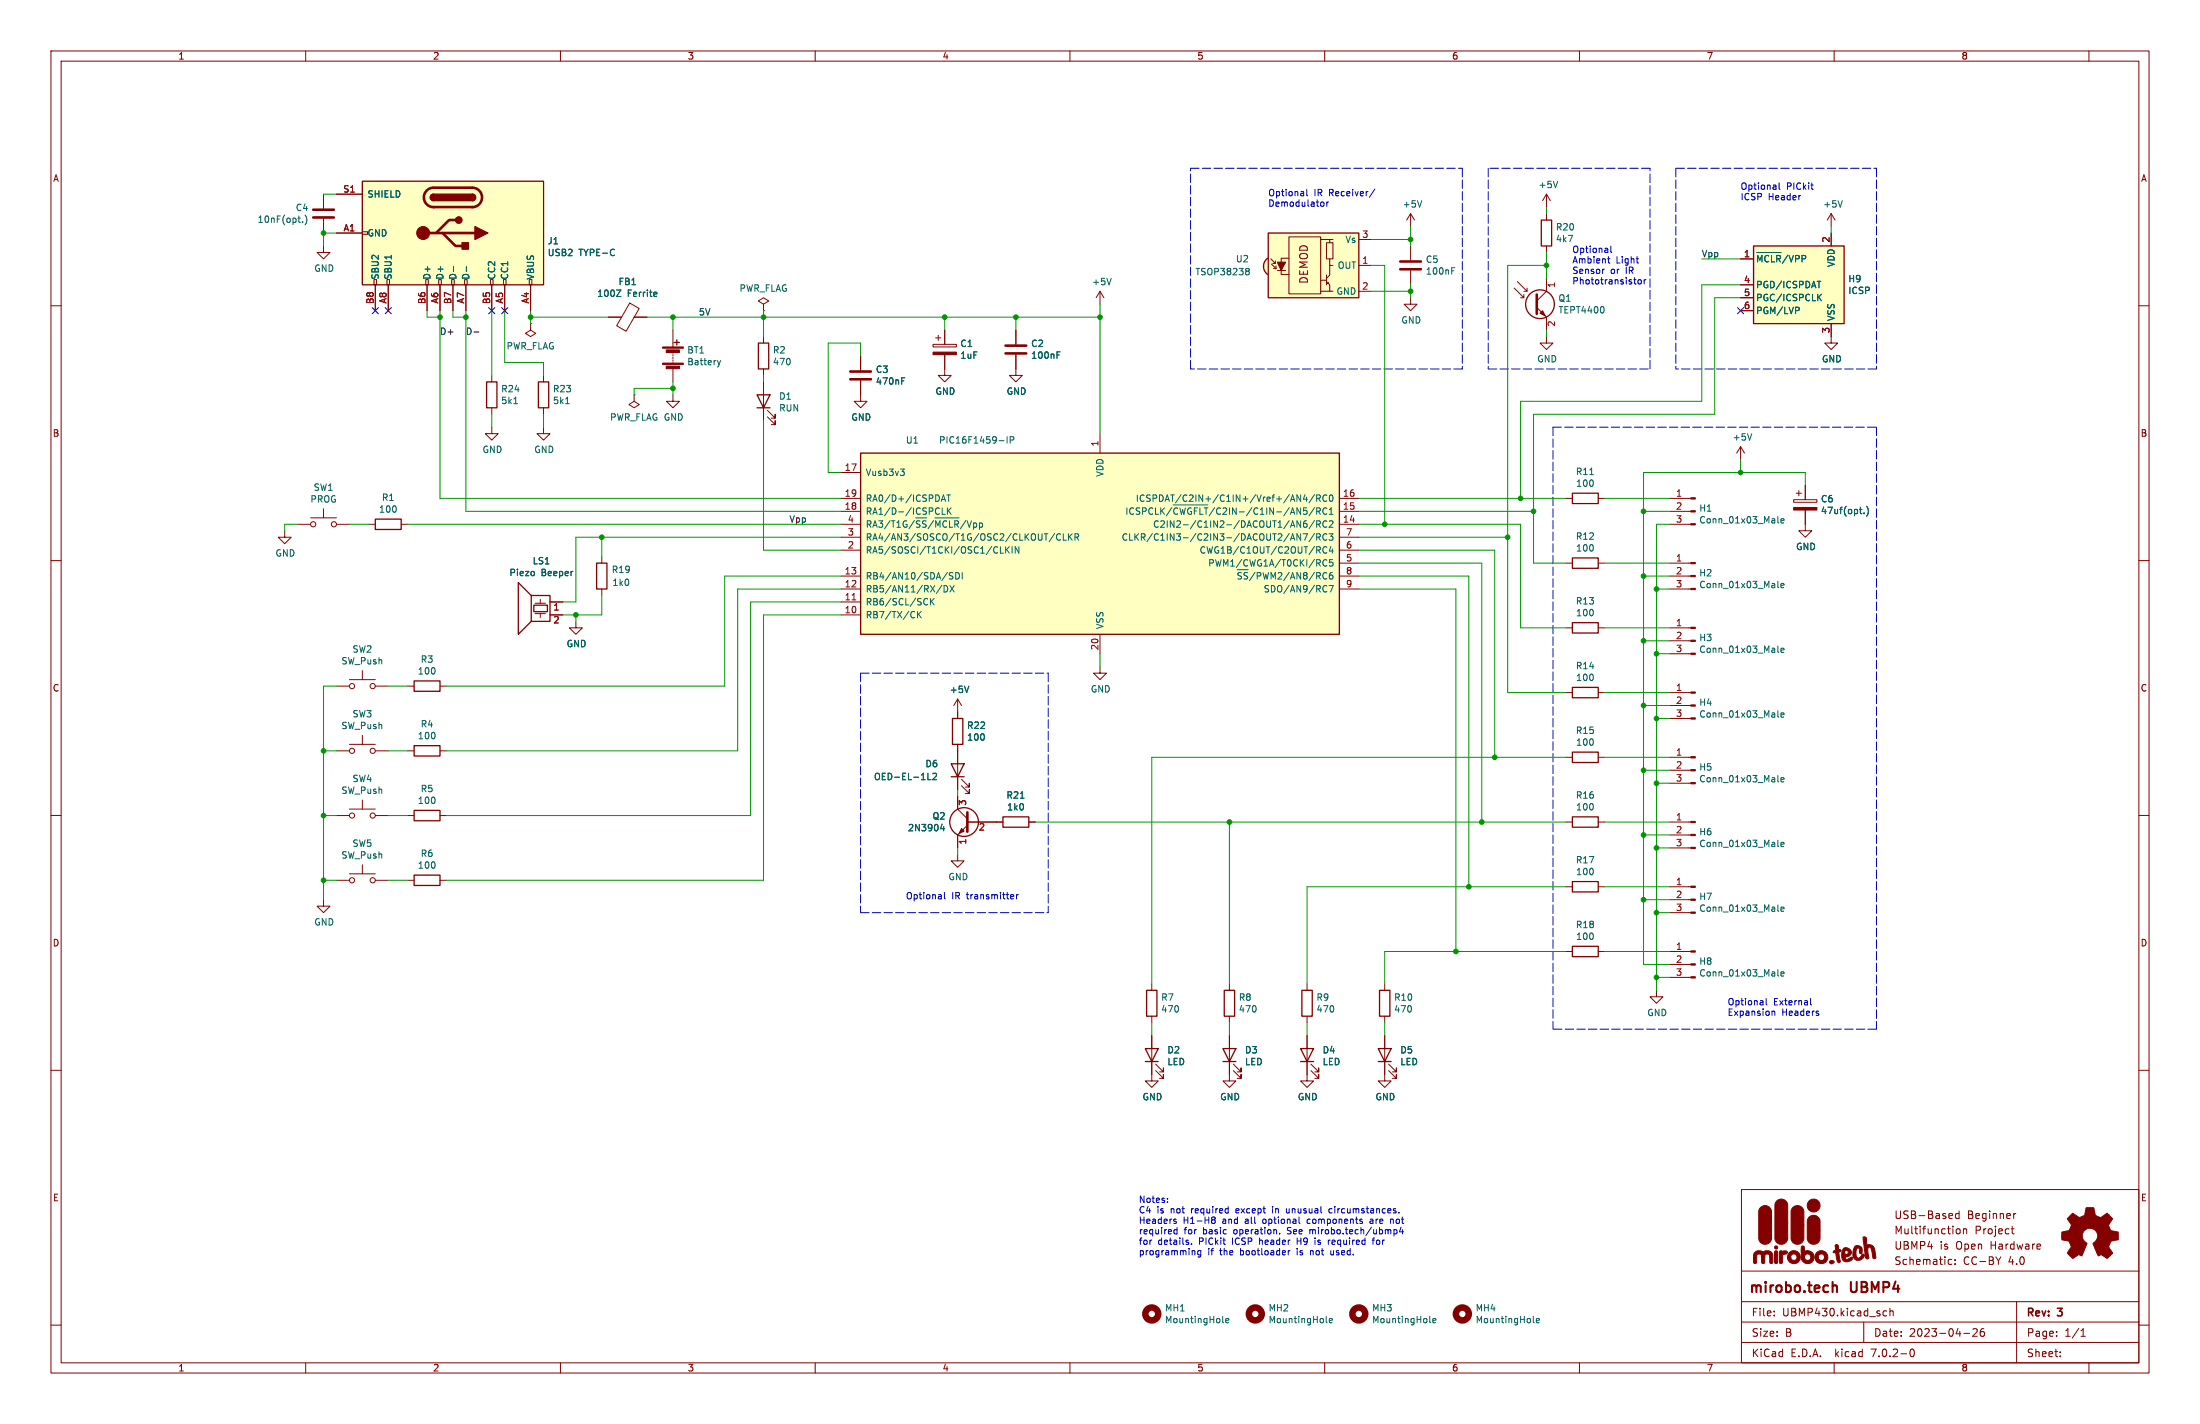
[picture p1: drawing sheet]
<svg xmlns="http://www.w3.org/2000/svg" width="432mm" height="279mm" viewBox="0 0 432 279" stroke-linecap="round" stroke-linejoin="round" font-family="sans-serif">
<g fill="none" stroke="#840000" stroke-width=".2">
<path d="M10 10h411.8v259.4h-411.8zM12 12h407.8v255.4h-407.8zM60 10v2M110 10v2M160 10v2M210 10v2M260 10v2M310 10v2M360 10v2M410 10v2M63.5 38.1v2.8M66 38.1h5.1"/>
<path d="M303.5 38.1l-.7 1.3M303.5 38.1v2.5M303.5 38.1l.8 1.3M10 60h2M63.5 48.3v1.2h1.3l-1.3 1.3-1.3-1.3h1.3M63.5 42.9v2.8M66 45.7h5.1M71.1 45.5h1v.5h-1zM73.4 54.9h.5v1h-.5zM73.7 55.9v5.1M75.9 54.9h.6v1h-.6zM76.2 55.9v5.1"/>
<path d="M83.6 54.9h.5v1h-.5zM83.8 55.9v5.1M86.1 54.9h.5v1h-.5zM86.4 55.9v5.1M88.6 54.9h.6v1h-.6zM88.9 55.9v5.1M91.2 54.9h.5v1h-.5zM91.4 55.9v5.1M96.3 54.9h.5v1h-.5zM96.5 55.9v5.1M98.8 54.9h.5v1h-.5zM99.1 55.9v5.1"/>
<path d="M103.9 54.9h.5v1h-.5zM104.1 55.9v5.1M123.6 59.5l1.9 1-2.6 4.5-1.9-1.1zM149.9 59.7l1-.6-1-.7-1.1 .7 1.1 .6v1.3M215.9 57.2l-.8 1.2M215.9 57.2v2.5M215.9 57.2l.8 1.2M249.4 50.8l.9 .9M249.6 51.8l.8 .9M249.8 51.7h.5M249.9 52.7h.5M250.3 51.2v.5"/>
<path d="M250.4 52.2v.5M250.7 53.1h1.6M253 46.5h6.2v11.2h-6.2zM253 50.7h-1.5v3.1h1.5M259.2 57.2h1.8M259.2 47h1.8M259.2 55h1.1M260.3 47.6h1.3v3.2h-1.3zM260.3 55.2l.7 .7v1.3h.6M260.3 54v1.9M260.7 55.4v.2h-.2M261 50.8v1.3"/>
<path d="M261.6 47h-.6v.6M261.6 52.1h-.6v1.9l-.7 .6M266.7 57.2h2.5M266.7 47h2.5M266.7 52.1h2.5M276.9 58.4v1.3h1.2l-1.2 1.3-1.3-1.3h1.3M276.9 41.9v2.6M276.9 48.3v2.8M276.9 53.1v2.8M276.9 41.9l-.8 1.3M276.9 41.9l.7 1.3M297.2 56.5l1.9 1.9v-.6"/>
<path d="M297.8 55.2l1.9 2v-.7M298.4 58.4h.7M299.1 57.2h.6M303.5 41.9v1.3M303.5 48.3v1.2M303.5 54.6v2.6l-1.9 1.9M341.6 58.4h2.6M341.6 50.8h2.6M341.6 55.9h2.6M359.4 41.9l-.8 1.3M359.4 41.9v2.6M359.4 45.7v2.6"/>
<path d="M359.4 41.9l.8 1.3M419.8 60h2M96.5 73.7v1.2M104.1 63.5v1.3l-1 .6 1 .6 1.1-.6-1.1-.6M104.1 63.5h.1M106.7 73.7v1.2M119.4 62.2h2.6M124.5 77.5v1.2l-1.1 .7 1.1 .6 1-.6-1-.7M124.5 77.5h.1M124.5 62.2h2.5M132.1 77.5v1.2h1.2l-1.2 1.3-1.3-1.3h1.3M132.1 64.8v3.3"/>
<path d="M132.1 69.1v.2M132.1 69.6v.3M132.1 70.1v.3M132.1 70.6v.3M132.1 71.1v.3M132.1 72.4v2.5M149.9 61h.1M149.9 66v1.3M149.9 72.4v1.3M149.9 74.9v7.7M168.9 74.7v4h1.3l-1.3 1.3-1.3-1.3h1.3M168.9 69.9v2.7"/>
<path d="M183.1 67.6h4.6v.5h-4.6zM183.6 66.3h1.1M184.1 65.8v1M185.4 69.6v4.1h1.3l-1.3 1.2-1.3-1.2h1.3M185.4 64.8v2.8M199.4 69.6v4.1h1.3l-1.3 1.2-1.3-1.2h1.3M199.4 64.8v2.8M301.6 60.3l1.9 1.9v2.6M303.5 66v1.3h1.3l-1.3 1.3-1.2-1.3h1.2M341.6 61h2.6M359.4 63.5v3.8h1.3l-1.3 1.3-1.3-1.3h1.3M63.5 99.8v1.8"/>
<path d="M96.5 83.8v1.3h1.3l-1.3 1.3-1.3-1.3h1.3M96.5 80v1.3M106.7 83.8v1.3h1.2l-1.2 1.3-1.3-1.3h1.3M106.7 80v1.3M150.6 81.8l1.5 1.5v-.7v.7h-.7M150.6 80.5l1.5 1.5v-.7v.7h-.7M165.1 97.8h3.8M165.1 92.7h3.8M215.9 85.1v3.8M262.9 97.8h3.8M307.3 97.8h1.3M313.7 97.8h1.3"/>
<path d="M327.7 97.8h4.2M341.6 87.6l-.7 1.3M341.6 87.6v2.6M341.6 87.6l.8 1.3M352 98h4.6v.6h-4.6zM352.6 96.8h1M353.1 96.3v1M354.3 95.3v2.7M10 110h2M55.9 104.1v1.3h1.2l-1.2 1.3-1.3-1.3h1.3M58.4 102.9h2.6M61 101.6h5"/>
<path d="M66 102.9h2.6M72.4 102.9h1.3M78.7 102.9h1.3M105 118.4h2.1M106 117.6v.8M107.9 118.1h2.6M118.1 109.2v1.3M118.1 115.6v1.2M165.1 115.6h3.8M165.1 113h3.8M165.1 102.9h3.8M165.1 100.3h3.8"/>
<path d="M165.1 118.1h3.8M165.1 108h3.8M165.1 105.4h3.8M262.9 110.5h3.8M262.9 115.6h3.8M262.9 113h3.8M262.9 102.9h3.8M262.9 100.3h3.8M262.9 108h3.8M262.9 105.4h3.8M307.3 110.5h1.3M313.7 110.5h1.3"/>
<path d="M327.7 110.5h4.2M327.7 115.6h4.2M327.7 113h4.2M327.7 102.9h4.2M327.7 100.3h4.2M354.3 100.1v4h1.3l-1.3 1.3-1.2-1.3h1.2M419.8 110h2M66 134.6h2.6M68.6 133.4h5.1M71.1 131.6v1.8M73.7 134.6h2.5M80 134.6h1.3"/>
<path d="M86.4 134.6h1.2M105 120.4h2.1M106 120.4v.8M107.9 120.7h2.6M113 121.9v1.3h1.3l-1.3 1.3-1.2-1.3h1.2M165.1 120.7h3.8M188 137.2v3.8M188 137.2l-.8 1.2M188 137.2l.7 1.2M215.9 130.8v1.3h1.3l-1.3 1.3-1.3-1.3h1.3M215.9 124.5v3.8M307.3 123.2h1.3"/>
<path d="M307.3 135.9h1.3M313.7 123.2h1.3M313.7 135.9h1.3M327.7 128.3h4.2M327.7 125.7h4.2M327.7 123.2h4.2M327.7 138.4h4.2M327.7 135.9h4.2M10 160h2M66 147.3h2.6M68.6 158.8h5.1M68.6 146.1h5.1"/>
<path d="M71.1 144.3v1.8M71.1 157v1.8M73.7 147.3h2.5M80 147.3h1.3M86.4 147.3h1.2M188 156.2v2.6l1.9 1.9M188 146.1v8.8M188.7 154.2l1.5 1.5v-.8v.8h-.7M188.7 152.9l1.5 1.5v-.7v.7h-.7M307.3 148.6h1.3M313.7 148.6h1.3M327.7 153.7h4.2"/>
<path d="M327.7 151.1h4.2M327.7 148.6h4.2M327.7 141h4.2M419.8 160h2M63.5 176.5v1.3h1.3l-1.3 1.3-1.3-1.3h1.3M66 160h2.6M66 172.7h2.6M68.6 171.5h5.1M71.1 169.7v1.8M73.7 160h2.5M73.7 172.7h2.5M80 160h1.3"/>
<path d="M80 172.7h1.3M86.4 160h1.2M86.4 172.7h1.2M188 167.6v1.3h1.2l-1.2 1.3-1.3-1.3h1.3M189.9 161.9l-1.9 1.9v2.6M189.9 161.3h6.9M201.9 161.3h1.3M307.3 161.3h1.3M307.3 174h1.3M313.7 161.3h1.3M313.7 174h1.3M327.7 161.3h4.2"/>
<path d="M327.7 179.1h4.2M327.7 176.5h4.2M327.7 174h4.2M327.7 166.4h4.2M327.7 163.8h4.2M226.1 193v1.3M226.1 199.4v1.3M241.3 193v1.3M241.3 199.4v1.3M256.5 193v1.3M256.5 199.4v1.3M271.8 193v1.3"/>
<path d="M271.8 199.4v1.3M307.3 186.7h1.3M313.7 186.7h1.3M325.1 194.3v1.3h1.3l-1.3 1.3-1.3-1.3h1.3M327.7 191.8h4.2M327.7 189.2h4.2M327.7 186.7h4.2M10 210h2M226.1 203.2v8.9h1.2l-1.2 1.3-1.3-1.3h1.3M226.8 210.1l1.5 1.5v-.8v.8h-.7M226.8 208.8l1.5 1.5v-.7v.7h-.7M241.3 203.2v8.9h1.3l-1.3 1.3-1.3-1.3h1.3"/>
<path d="M242.1 210.1l1.5 1.5v-.8v.8h-.8M242.1 208.8l1.5 1.5v-.7v.7h-.8M256.5 203.2v8.9h1.3l-1.3 1.3-1.2-1.3h1.2M257.3 210.1l1.5 1.5v-.8v.8h-.7M257.3 208.8l1.5 1.5v-.7v.7h-.7M271.8 203.2v8.9h1.2l-1.2 1.3-1.3-1.3h1.3M272.5 210.1l1.6 1.5v-.8v.8h-.8M272.5 208.8l1.6 1.5v-.7v.7h-.8M419.8 210h2M341.8 233.4h78v34h-78zM384.5 237.6v1.5M384.5 238.2l-.4-.1-.3 .3 .1 .6h.6"/>
<path d="M395.2 238.1v1M395.7 238.1l-.3 .1-.2 .2M10 260h2M341.8 259.4h78M341.8 255.4h78M341.8 249.4h78M348.2 258.1v.1M348.2 257.3v.1M365.8 259.4v4M369.7 258.1h.6M369.7 257.3h.6M370.9 257.3l.3-.1 .3 .1 .1 .9"/>
<path d="M370.9 256.7v1.5M382.7 247.1l.4 .1M383.1 248l-.4 .1M383.7 248v.1M383.7 247.2v.1M384.1 241.2l.3-.1 .3 .3-.1 .6h-.5M385.4 241.2l.2-.1 .3 .1 .1 .9M385.4 241.1v1M392.7 246.6l-.5 .8M394.7 241.1h.6M394.9 240.6v1.3l.4 .2M395.8 255.4v12"/>
<path d="M400.3 244.1l.2 .4-.7 .1M400.4 245l-.1 .1M419.8 260h2M60 267.4v2M110 267.4v2M160 267.4v2M210 267.4v2M260 267.4v2M310 267.4v2M341.8 263.4h78M360 267.4v2M375 264.8l.2-.1a.8 .8 0 0 1 .5 .7 .8 .8 0 0 1-.5 .8l-.2-.1-.1-.5z"/>
<path d="M385.4 261.6h1.2M387.2 260.8l.6-.1 .2 .1 .1 .3-.9 1.1h.9M389.4 260.7a.59 .59 0 0 0-.7 .6v.6l.1 .2 .4 .1 .2-.1 .1-.5-.1-.3h-.5l-.2 .3M404.4 266.1v.1M404.4 265.3v.1M408.4 262.2h.9M408.4 261.1l.5-.4v1.5M410 267.4v2"/>
<circle cx="61.5" cy="102.9" r=".51"/>
<circle cx="65.5" cy="102.9" r=".51"/>
<circle cx="69.1" cy="134.6" r=".51"/>
<circle cx="73.2" cy="134.6" r=".51"/>
<circle cx="69.1" cy="147.3" r=".51"/>
<circle cx="73.2" cy="147.3" r=".51"/>
<circle cx="69.1" cy="172.7" r=".51"/>
<circle cx="69.1" cy="160" r=".51"/>
<circle cx="73.2" cy="172.7" r=".51"/>
<circle cx="73.2" cy="160" r=".51"/>
</g>
<path d="M360 252.2h.3l.2 .3v1" fill="none" stroke="#840000" stroke-width=".4"/>
<g fill="#ffffc2" stroke="#ffffc2" stroke-width=".2">
<path d="M71.1 35.6h35.6v20.3h-35.6z"/>
<path d="M344.2 48.3h17.7v15.2h-17.7z"/>
<path d="M248.6 50.8l.2-.1 1.2 1.6-1.2 1.5a1.97 1.97 0 0 1-.2-3z"/>
<path d="M248.9 45.7h17.8v12.7h-17.8z"/>
<path d="M168.9 88.9h94v35.6h-94z"/>
</g>
<g fill="none" stroke="#840000" stroke-width=".25">
<path d="M71.1 35.6h35.6v20.3h-35.6zM85.1 38.1h-.1a.63 .63 0 0 0-.5 .7 .63 .63 0 0 0 .6 .6M92.7 38.1a.64 .64 0 0 1 .6 .6 .64 .64 0 0 1-.6 .7M248.8 50.7a1.97 1.97 0 0 0 0 3.1M248.9 45.7h17.8v12.7h-17.8zM302.5 43.2h2v5.1h-2zM344.2 48.3h17.7v15.2h-17.7zM95.5 74.9h2v5.1h-2zM105.7 74.9h2v5.1h-2zM132.3 67.2h1M132.8 66.7v1M148.6 77.5h2.5l-1.2 2.5z"/>
<path d="M148.8 67.3h2.1v5.1h-2.1zM148.6 80h2.5M168.9 88.9h94v35.6h-94zM308.6 96.8h5.1v2h-5.1zM73.7 101.9h5v2h-5zM104.3 116.8h3.6v5.1h-3.6zM104.3 116.8l-2.6-2.5v10.2l2.6-2.6M104.8 118.7h2.6v1.3h-2.6zM117.1 110.5h2v5.1h-2zM308.6 109.5h5.1v2h-5.1zM81.3 133.6h5.1v2h-5.1zM308.6 122.2h5.1v2h-5.1z"/>
<path d="M308.6 134.9h5.1v2h-5.1zM81.3 146.3h5.1v2h-5.1zM81.3 159h5.1v2h-5.1zM186.7 149.9h2.5l-1.2 2.5zM186.7 152.4h2.5M186.9 141h2.1v5.1h-2.1zM308.6 147.6h5.1v2h-5.1zM81.3 171.7h5.1v2h-5.1zM196.8 160.3h5.1v2h-5.1zM308.6 160.3h5.1v2h-5.1zM308.6 173h5.1v2h-5.1zM225 194.3h2.1v5.1h-2.1z"/>
<path d="M240.3 194.3h2v5.1h-2zM255.5 194.3h2.1v5.1h-2.1zM270.8 194.3h2v5.1h-2zM308.6 185.7h5.1v2h-5.1zM224.8 205.7h2.5l-1.2 2.6zM224.8 208.3h2.5M240 205.7h2.6l-1.3 2.6zM240 208.3h2.6M255.3 205.7h2.5l-1.3 2.6zM255.3 208.3h2.5M270.5 205.7h2.5l-1.2 2.6zM270.5 208.3h2.5"/>
<circle cx="302.3" cy="59.7" r="2.82"/>
<circle cx="189.2" cy="161.3" r="2.82"/>
</g>
<g fill="none" stroke="#840000" stroke-width=".51">
<path d="M83.8 37.4l.5-.4 .6-.2h7.8a1.91 1.91 0 0 1 1.9 1.9 1.91 1.91 0 0 1-1.9 1.9h-7.6a1.91 1.91 0 0 1-1.8-1.1 1.91 1.91 0 0 1 .5-2.1zM61.5 41.1h4M61.5 42.7h4M83.1 45.7h10.1M86.9 45.7l2.5 2.6h1.3M89.4 43.2h-1.3l-2.5 2.5M274.8 52.8h4.1M274.8 51.3h4.1M301.6 57.8v3.8M166.9 74.4h4M166.9 72.9h4M197.4 69.3h4"/>
<path d="M197.4 67.8h4M189.9 159.4v3.8"/>
</g>
<g fill="#840000" stroke="#840000" stroke-width=".25">
<path d="M84.6 38.3l.5-.2v1.3a.64 .64 0 0 1-.6-.4 .64 .64 0 0 1 .1-.7z"/>
<path d="M85.1 38.1h7.6v1.3h-7.6z"/>
<path d="M92.7 38.1a.64 .64 0 0 1 .6 .6 .64 .64 0 0 1-.6 .7z"/>
<path d="M93.2 44.5l2.6 1.2-2.6 1.3z"/>
<path d="M90.7 47.6h1.2v1.3h-1.2z"/>
<circle cx="90" cy="43.2" r=".63"/>
</g>
<g fill="#840000" stroke="#840000" stroke-width=".2">
<path d="M331.9 128.1h.8v.3h-.8z"/>
<path d="M331.9 125.6h.8v.3h-.8z"/>
<path d="M331.9 123.1h.8v.2h-.8z"/>
<path d="M331.9 115.4h.8v.3h-.8z"/>
<path d="M331.9 112.9h.8v.3h-.8z"/>
<path d="M331.9 110.4h.8v.2h-.8z"/>
<path d="M331.9 102.7h.8v.3h-.8z"/>
<path d="M331.9 100.2h.8v.3h-.8z"/>
<path d="M331.9 97.7h.8v.2h-.8z"/>
<path d="M331.9 153.5h.8v.3h-.8z"/>
<path d="M331.9 151h.8v.3h-.8z"/>
<path d="M331.9 148.5h.8v.2h-.8z"/>
<path d="M331.9 140.8h.8v.3h-.8z"/>
<path d="M331.9 138.3h.8v.3h-.8z"/>
<path d="M331.9 135.8h.8v.2h-.8z"/>
<path d="M302.3 61.5l.5-.5 .5 1z"/>
<path d="M130 71.2h4.1v.3h-4.1z"/>
<path d="M130 68.1h4.1v.2h-4.1z"/>
<path d="M130.8 71.8h2.5v.5h-2.5z"/>
<path d="M130.8 68.7h2.5v.5h-2.5z"/>
<path d="M250.7 51.4h1.6l-.8 1.7z"/>
<path d="M183.1 69.1h4.6v.5h-4.6z"/>
<path d="M188.7 162.6l.5 .5-1 .5z"/>
<path d="M331.9 191.6h.8v.3h-.8z"/>
<path d="M331.9 189.1h.8v.3h-.8z"/>
<path d="M331.9 186.6h.8v.2h-.8z"/>
<path d="M331.9 178.9h.8v.3h-.8z"/>
<path d="M331.9 176.4h.8v.3h-.8z"/>
<path d="M331.9 173.9h.8v.2h-.8z"/>
<path d="M331.9 166.2h.8v.3h-.8z"/>
<path d="M331.9 163.7h.8v.3h-.8z"/>
<path d="M331.9 161.2h.8v.2h-.8z"/>
<path d="M352 99.6h4.6v.5h-4.6z"/>
<path d="M406.3 238.6l.6-.6 .6 .5a1.06 1.06 0 0 0 1.1 .2 1.06 1.06 0 0 0 .7-1l.2-.7h1.4l.1 .5a1.13 1.13 0 0 0 .8 1.2l.5 .2 1.3-.9 1 1.1-.4 .7a.75 .75 0 0 0-.1 1.2l.2 .5 1.4 .2 .1 1.5-1.4 .3-.1 .1a1.18 1.18 0 0 0-.2 1.4l.6 .8-.6 .6-.5 .5-.9-.5a.54 .54 0 0 0-.8 0l-1.1-2.4a1.78 1.78 0 0 0 .5-2.6 1.54 1.54 0 0 0-2.4 .3 1.54 1.54 0 0 0 .7 2.3l-.9 2.2a.4 .4 0 0 1-.4 .2 .4 .4 0 0 1-.3-.2l-1.2 .7-.9-.9-.1-.2 .8-1.1-.3-.6a.71 .71 0 0 0-.9-.7l-.7-.2v-1.5h.4a1.11 1.11 0 0 0 1.2-.8 .75 .75 0 0 0-.2-1.2l-.3-.6z"/>
<path d="M359.2 247.4a.53 .53 0 0 1 .8 .3 .48 .48 0 0 1-.5 .3 .48 .48 0 0 1-.4-.4z"/>
<path d="M348.3 245.6a.34 .34 0 0 1 .5-.2 .34 .34 0 0 1 .1 .5v1.5a.34 .34 0 0 1-.1 .5 .34 .34 0 0 1-.5-.1z"/>
<path d="M349.3 245.5l.2-.1 .4 .1 .7-.1a.38 .38 0 0 1 .2 .6 .38 .38 0 0 1-.6 .1l-.3 .1v1.4a.31 .31 0 0 1-.3 .3 .31 .31 0 0 1-.4-.2z"/>
<path d="M355 238.9a1.28 1.28 0 0 1 1.3-.4 1.28 1.28 0 0 1 .9 1v3.5a1.27 1.27 0 0 1-1.2 1.1 1.27 1.27 0 0 1-1.3-1v-3.5z"/>
<path d="M345.5 237a1.27 1.27 0 0 1 1.3-.4 1.27 1.27 0 0 1 .9 1.1v5.4a1.27 1.27 0 0 1-1.3 1 1.27 1.27 0 0 1-1.2-1.1v-5.4z"/>
<path d="M348.7 235.7a1.27 1.27 0 0 1 1.3-.4 1.27 1.27 0 0 1 .9 1.1v6.6a1.27 1.27 0 0 1-1.3 1.1 1.27 1.27 0 0 1-1.2-1v-6.7z"/>
<path d="M351.8 237a1.27 1.27 0 0 1 1.4-.4 1.27 1.27 0 0 1 .9 1.1v5.4a1.27 1.27 0 0 1-1.3 1 1.27 1.27 0 0 1-1.3-1.1v-5.4z"/>
<path d="M356.5 245.8a1.28 1.28 0 0 1 2 .1 1.28 1.28 0 0 1-.5 1.9 1.28 1.28 0 0 1-1.8-1h.7a.62 .62 0 0 0 .9 .4 .62 .62 0 0 0 0-1 .62 .62 0 0 0-.9 .4v.2h-.7l.1-.5z"/>
<path d="M351.2 245.8a1.28 1.28 0 0 1 2 .2 1.28 1.28 0 0 1-.7 1.9 1.28 1.28 0 0 1-1.7-1.1h.7a.62 .62 0 0 0 .9 .4 .62 .62 0 0 0 0-1 .62 .62 0 0 0-.9 .4v.2h-.7z"/>
<path d="M360.2 244.3l.3-.1 .3 .1v.8l.6 .3-.5 .3 .3 1.8-.2 .3a.88 .88 0 0 1-.6-1.2l-.1-.8-.5-.1a.34 .34 0 0 1 .1-.3 .34 .34 0 0 1 .3-.1z"/>
<path d="M364.1 244.6a.94 .94 0 0 1 1.2 .1 .94 .94 0 0 1 0 1.3l-.3-.2-.1-.8a.4 .4 0 0 0-.5 0 .4 .4 0 0 0-.1 .5 .95 .95 0 0 0 .6 1.3l.6-.7a.3 .3 0 0 1 .4 .1 .3 .3 0 0 1-.1 .4 1.13 1.13 0 0 1-1.1 .7 1.13 1.13 0 0 1-1-.9l.1-1.1z"/>
<path d="M353.6 244.6l.2-.2 .3 .2 .1 .9a1.3 1.3 0 0 1 1.8 .6 1.3 1.3 0 0 1-.7 1.7 1.3 1.3 0 0 1-1.7-.9l-.1-.1h.7a.62 .62 0 0 0 .9 .4 .62 .62 0 0 0 0-1 .62 .62 0 0 0-.9 .4v.2h-.7z"/>
<path d="M361.8 245a.95 .95 0 0 1 1.1 0 .95 .95 0 0 1 .3 1.2l-.7 .4h-.4a.52 .52 0 0 0 .4 .5 .52 .52 0 0 0 .6-.3l.4-.1a.55 .55 0 0 1-.5 .8 1.04 1.04 0 0 1-1.2-.1 1.04 1.04 0 0 1-.3-1.2v-.4h.6v.2l.5 .1a.39 .39 0 0 0 0-.7 .39 .39 0 0 0-.5 .4h-.6z"/>
<path d="M344.3 245.8l.7-.4h.5l.6 .2 .5-.2 .7 .1 .6 .5 .1 1.7a.32 .32 0 0 1-.4 .2 .32 .32 0 0 1-.3-.4v-1.2l-.5-.3-.4 .3v1.5l-.2 .1h-.4l-.1-1.6-.5-.3-.4 .3v1.3a.31 .31 0 0 1-.3 .3 .31 .31 0 0 1-.3-.3v-1.4z"/>
<path d="M365.7 242.7h.4l.2 .2 .1 1.4a1.16 1.16 0 0 1 1.6 1.2l.2 1.3-.2 .2-.4-.1-.1-1a1.28 1.28 0 0 0-.6-1.2 .93 .93 0 0 0-.3 1.2l.2 .6a.38 .38 0 0 1-.3 .6 .38 .38 0 0 1-.4-.6z"/>
<circle cx="83.1" cy="45.7" r="1.27"/>
<circle cx="348.6" cy="244.8" r=".31"/>
<circle cx="356" cy="236.5" r="1.27"/>
</g>
<g fill="none" stroke="#006464" stroke-width=".2">
<path d="M279.1 39.4l-.5 1.2M305.7 35.6l-.4 1.2M361.6 39.4l-.4 1.2M59.4 43.5v.1M59.9 42.2a1.46 1.46 0 0 1 0 1.9M89 52.3v1M91.5 52.3v1M121 56.9h.9l-.9 1.3h.9M128.5 57.3l.4 .1v.2l-.6 .1M128.9 58.1l-.4 .1M218.1 54.6l-.4 1.3M244.7 52.7h.3l.2 .2-.2 .3"/>
<path d="M244.7 53.2h.3M245 53.2l.2 .2v.3l-.2 .2h-.3M284.9 52.5h.6M344.8 49.5h4.8M345 51.4v-1.3l.4 .9 .4-.9v1.3M347.2 50.2l-.4-.1-.4 .3M347.7 50.1v1.3M349.5 50.4l-.3-.3h-.5v1.3M350.9 50.1l-1.1 1.6M351.1 50.1l.5 1.3 .4-1.3M353.1 50.4l-.2-.3h-.5v1.3M354.4 50.4l-.2-.3h-.5v1.3"/>
<path d="M356.7 55.2h.7M357 58.3l.5 .7M357.5 57.7l-.7 .8M100.8 79.2h.8M111 79.2h.7M140.8 70.7l.3 .9M141.1 71.6l-.1 .3M141.4 70.7l-.3 .9M177 74.1h.6M207.5 69h.6M314.8 60.4v.8M353 60.3l.1 .2-.1 .4"/>
<path d="M176.7 92h.8l-.4 .5M177.4 92.6l.1 .2-.1 .4M184.7 98.4l.5-1.3 .4 1.3M184.9 98h.6M184.9 99.6v1.3h.6M185.8 97.1h.8M186 99.6v1.3M186.2 97.1v1.3M186.7 99.6l-.7 .8M196.1 86.5h1M197.7 85.7v1.2M198.3 86.3h.6v-.5l-.6-.1v1.2"/>
<path d="M221.2 99.6v1.3M222.5 99.8l-.4-.2-.3 .4M223.7 99.7l-.5-.1-.2 .3M225 99.9l-.3-.3h-.4v1.3M226.3 99.8l-.4-.2-.4 .4M226.8 99.6v1.3M227.8 99.6v1.3M228.6 99.6l-.8 .8M230 99.6l-1.1 1.6M230.3 99.1h6.8M231.2 99.8l-.4-.2-.4 .4M231.6 99.6l.3 1.3"/>
<path d="M232.7 99.6l-.3 1.3M233.8 99.7h-.5l-.2 .3M235 99.6h-.6v1.3M235.5 99.6v1.3M236.4 99.6h.7M236.7 99.6v1.3M238.4 99.6l-1.1 1.6M239.6 99.8l-.4-.2-.4 .4M240 99.8l.5-.2 .3 .3M241.3 99.6v1.3M242.6 99.6v1.3l-.7-1.3v1.3M245.7 99.6l-1.1 1.6"/>
<path d="M246.9 99.8l-.4-.2-.4 .4M247.5 100l.2-.4v1.3M248.6 99.6v1.3M250 99.6v1.3l-.8-1.3v1.3M253 99.6l-1 1.6M254.6 97.1l.7 1.3v-1.3M255.3 99.6v1.3l-.7-1.3v1.3M256.1 97l-.3 1h.8M256.4 97.5v.9M256.5 99.6h-.6l-.1 .7M258 99.6l-1.1 1.6M258 97l-1.1 1.7"/>
<path d="M258.4 97.8l.6-.1 .2-.2-.1-.3-.7-.1v1.3M258.7 97.8l.5 .6M260.4 97.2a.6 .6 0 0 0-.8 .5 .6 .6 0 0 0 .6 .7l.2-.1M260.4 99.8a.6 .6 0 0 0-.8 .4 .6 .6 0 0 0 .6 .7l.2-.1M261.1 97.2l.1-.1a.68 .68 0 0 1 .4 .6 .68 .68 0 0 1-.4 .7 .85 .85 0 0 1-.1-1.2zM343.8 85.1l-.4 1.3M365 99.9h.4M366.3 99.3a1.46 1.46 0 0 1 0 2M171 102.4l-.3-.2h-.5v1.3M171.3 103.5l.4-1.3 .5 1.3M172.5 102.2h.8l-.5 .5M174.7 102.1l-1.1 1.7"/>
<path d="M174.9 102.2h.8M175.3 102.2v1.3M176.2 102.5l.2-.3v1.3M178 102.2h-.5l-.2 .3M179.5 102.1l-1.1 1.7M180.1 120v1.2M180.6 102.2h-.5l-.3 .2M180.8 120l-.7 .7M181.8 102.2h-.5l-.2 .2M182 117.5h.1M182.1 118.6h-.1M182.6 117.4v1.3"/>
<path d="M182.8 118l.6 .7M183.2 102.1l-1.1 1.7M183.4 117.4l-.8 .8M183.5 101.6h4.7M183.7 103.5v-1.3l.4 .9 .4-.9v1.3M184.9 114.8l-1.1 1.7M185.3 114.9a.64 .64 0 0 1 .7 .6 .64 .64 0 0 1-.7 .7zM185.8 102.3l-.3-.1-.4 .3M186.1 100.2l.6 .7M186.4 102.2v1.3M186.4 114.9l.9 1.3M187 112.4l-.4-.1-.2 .2v.3l.5 .3 .1 .3-.2 .2h-.5"/>
<path d="M187.3 114.9l-.9 1.3M187.6 112.3a.64 .64 0 0 1 .7 .7 .64 .64 0 0 1-.7 .6zM188.1 102.4l-.2-.2h-.5v1.3M188.9 112.3v1.3M189.6 102.1l-1.1 1.7M189.8 102.2l.4 1.3 .5-1.3M196.4 108.5h.6M197.4 107.3v1.2M197.6 107.8l.5 .7M198.1 107.3l-.7 .7M198.7 107.3v1.2M200 107.3v1.2l-.7-1.2v1.2"/>
<path d="M207 104.7l-1.1 1.6M208.1 104.8a.6 .6 0 0 0-.8 .5 .6 .6 0 0 0 .6 .7l.2-.1M208.7 104.7v1.3h.6M209.7 104.7v1.3M209.9 105.3l.5 .7M210.4 104.7l-.7 .8M211 105.4l.6-.1 .1-.5-.7-.1v1.3M211.3 105.4l.4 .6M243.7 112.4l-.5-.1-.3 .3M244.9 112.4l-.5-.1-.2 .3M246.3 112.3l-1.1 1.6M247.5 112.6l-.3-.3h-.4v1.3"/>
<path d="M247.9 112.3l.3 1.3M249 112.3l-.3 1.3M249.5 113.6v-1.3l.4 1 .4-1v1.3M250.9 112.5l.5-.2 .2 .3M253 112.3l-1 1.6M253.3 100.9l.4-1.3 .4 1.3M253.3 113.6l.4-1.3 .4 1.3M255.3 104.7v1.3l-.7-1.3v1.3M255.3 112.3v1.3l-.7-1.3v1.3M255.8 104.7h.8l-.5 1.3M255.8 112.6l.3-.3h.2l.3 .3M255.9 102.5l-.1 .7 .3 .3h.2l.3-.3v-.3l-.3-.2"/>
<path d="M256.1 102.7l-.3 .2M258 102.1l-1.1 1.7M258 104.7l-1.1 1.6M258 112.3l-1.1 1.6M258.4 100.3h.6l.2-.2-.1-.3-.7-.2v1.3M258.4 102.9l.6-.1 .2-.2-.1-.3-.7-.1v1.3M258.4 105.4l.6-.1 .2-.1-.1-.4-.7-.1v1.3M258.7 102.9l.5 .6M258.7 100.3l.5 .6M258.7 105.4l.5 .6M259.2 112.6l-.3-.3h-.5v1.3M260.4 112.5l-.3-.2-.4 .4"/>
<path d="M260.4 102.3a.6 .6 0 0 0-.8 .4 .6 .6 0 0 0 .6 .8l.2-.2M260.4 104.8a.6 .6 0 0 0-.8 .5 .6 .6 0 0 0 .6 .7l.2-.1M260.4 107.4a.6 .6 0 0 0-.8 .4 .6 .6 0 0 0 .6 .7l.2-.1M260.4 109.9a.6 .6 0 0 0-.8 .5 .6 .6 0 0 0 .6 .7l.2-.1M260.4 116l-.2 .2M260.8 114.9h.9l-.6 1.3M260.8 104.7h.8l-.4 .5 .4 .1v.6l-.2 .1-.6-.1M260.9 102.3l.5-.1 .2 .4-.8 .9h.8M260.9 100.9h.7M260.9 100l.4-.4v1.3M261.2 107.2l-.3 .9h.8M261.4 112.8l.2 .3v.3l-.2 .2"/>
<path d="M261.5 107.7v.8M261.5 112.3l-.4 .1-.1 .3M261.6 109.8h-.6l-.1 .6 .2-.1 .4 .1 .1 .1v.5l-.2 .1-.5-.1M348.9 101.3v1.1l.2 .2M348.9 114v1.1l.2 .2M349.5 102.2l.7-.1-.1-.3h-.4l-.2 .2 .1 .6h.5M349.5 114.9l.7-.1-.1-.3h-.4l-.2 .2 .1 .6h.5M365.3 100.8h.1M365.9 100.7v.1M180.3 120.5l.5 .7M190.2 134.6l-.5 1.3M348.9 126.7v1.1l.2 .2"/>
<path d="M348.9 139.4v1.1l.2 .2M349.5 127.6l.7-.1-.1-.3h-.4l-.2 .2 .1 .6h.5M182.1 153h.6M183.1 151.8l.5-.1 .2 .4-.8 .9h.8M348.9 152.1v1.1l.2 .2M349.5 140.3l.7-.1-.1-.3h-.4l-.2 .2 .1 .6h.5M349.5 153l.7-.1-.1-.3h-.4l-.2 .2 .1 .6h.5M184.9 161.7l-.3 .9h.8M185.2 162.2v.8M348.9 164.8v1.1l.2 .2M348.9 177.5v1.1l.2 .2M349.5 165.7l.7-.1-.1-.3h-.4l-.2 .2 .1 .6h.5"/>
<path d="M349.5 178.4l.7-.1-.1-.3h-.4l-.2 .2 .1 .6h.5M348.9 190.2v1.1l.2 .2M349.5 191.1l.7-.1-.1-.3h-.4l-.2 .2 .1 .6h.5M240 259.5h.2M240.6 259.1l.6-.1-.1-.2-.3-.1-.2 .2v.6h.5M260.4 259.5h.1M260.9 259.1l.6-.1-.1-.2-.3-.1-.2 .2 .1 .6h.4M280.7 259.5h.1M281.2 259.1l.6-.1v-.2l-.4-.1-.2 .2 .1 .6h.5M301 259.5h.1M301.5 259.1l.7-.1-.1-.2-.4-.1-.2 .2 .1 .6h.5"/>
</g>
<g fill="none" stroke="#840000" stroke-width="1.3">
<circle cx="226.1" cy="257.8" r="1.27"/>
<circle cx="246.4" cy="257.8" r="1.27"/>
<circle cx="266.7" cy="257.8" r="1.27"/>
<circle cx="287" cy="257.8" r="1.27"/>
</g>
<path d="M167.2 117.7h.8" fill="none" stroke="#a90000" stroke-width=".2"/>
<path d="M93 65.1h1" fill="none" stroke="#0f0f0f" stroke-width=".2"/>
<g fill="none" stroke="#0000c2" stroke-width=".2">
<path d="M256.5 37.2v1l.2 .2M259.6 39.6l.3 .3v.3l-.3 .3M260.4 39.6v.9M260.8 39.6l-.4 .3M269.8 37.1l-1 1.6M349.2 35.9v1.1l.2 .2M314.8 52.8h.1M315.5 50.8h.5M315.7 50.3v1.1l.3 .2M316.2 48.3v1.1l.2 .2M320.6 54.9h.5M321 55.7h.1"/>
<path d="M321.6 55l.1-.1 .4 .1 .1 .5-.2 .2-.4-.1zM322.7 54.9v.8M323.1 54.9l-.4 .2M185.4 175.1v1.1l.1 .2M198.5 175.5l.4 .1 .1 .2-.6 .2M198.9 176.3l-.4 .1M199.5 175.5v.9M199.9 175.5l-.4 .3M346.6 195.9v1.1l.2 .2M347.8 198.5l.5-.1v.8M355.4 195.9v1.1l.1 .2M356.9 198.9v.3"/>
<path d="M229.1 235.8v.1M229.1 235.2v.1M230.7 239.6l.2 .2-.2 .3M230.7 239.2l.1 .1M237.9 239.2l.1 .1M238 239.3h.3M238 239.3l-.1 .1M238.3 239.3l.2 .3v.3l-.2 .2-.4-.2M238.5 239.1l-.2 .2M240.9 237.1l.2 .1M241.1 236.7v1.3M241.1 237.9l-.2 .1"/>
<path d="M255 238.8v1.1l.1 .2M261 237.2l-.2 .2 .2 .5M267.1 239.6l.3 .1v.2l-.4 .2M267.1 239.2l.3 .1M272.9 239.2v.9M273.1 239.2l-.2 .1M273.7 237.6h.3v.2l-.4 .2M273.7 237.1l.3 .1M274.6 237.9v.1M230.5 242l.2 .1 .3-.1M231 240.8v1.3M231 241.3h-.3l-.2 .1"/>
<path d="M233.9 244v.2M234.3 245.4l.2 .2v.6M235.7 245.4v1l-.3 .2h-.3M235.7 245.4h-.4l-.2 .2 .1 .6h.5M251.2 242v.1M252.9 245.4v.8M253.2 245.4l-.3 .2M260.7 243.3v.9M260.8 243.4l-.1 .2M269.3 243.3h.5M269.5 243.1v1.1M273.6 241.3h.4l.2 .2-.1 .5h-.5"/>
<path d="M273.6 241.3v1.2M275 240.8l-.3 .9h.8M275.3 241.3v.8"/>
</g>
<g fill="none" stroke="#0000c2" stroke-width=".2" stroke-dasharray="1.7 .6">
<path d="M233.7 33h53.3M287 33v39.4M292.1 33v39.4M323.8 33h-31.7M328.9 33v39.4M328.9 33h39.4M368.3 33v39.4M233.7 72.4v-39.4M287 72.4h-53.3M292.1 72.4h31.7M323.8 72.4v-39.4M368.3 72.4h-39.4"/>
<path d="M304.8 83.8v118.1M304.8 83.8h63.5M368.3 83.8v118.1M168.9 132.1h36.8M168.9 132.1v47M205.7 132.1v47M168.9 179.1h36.8M368.3 201.9h-63.5"/>
</g>
<g fill="none" stroke="#009600" stroke-width=".2">
<path d="M63.5 38.1h2.5M66 45.7h-2.5v2.6M215.9 59.7v25.4M269.2 52.1h2.6v50.8M269.2 57.2h7.7M269.2 47h7.7M276.9 44.5v3.8M276.9 55.9v2.5M303.5 52.1h-7.6v83.8h11.4M303.5 40.6v1.3M303.5 49.5v5.1M334 50.8h7.6"/>
<path d="M341.6 58.4h-5.1v22.9h-35.5v29.2h6.3M341.6 55.9h-7.6v22.8h-35.6v19.1M359.4 44.5v1.2M83.8 61v1.2h2.6M86.4 61v36.8h78.7M88.9 61v1.2h2.5M91.4 61v39.3h73.7M96.5 61v12.7M99.1 61v10.1h7.6v2.6M104.1 62.2h15.3M104.1 61v2.5M127 62.2h88.9"/>
<path d="M132.1 62.2v2.6M132.1 74.9v2.6M132.1 76.2h-7.6v1.3M149.9 61v5M149.9 73.7v1.2M168.9 69.9v-2.6h-6.3v25.4h2.5M185.4 62.2v2.6M199.4 62.2v2.6M303.5 64.8v1.2M96.5 81.3v2.5M106.7 81.3v2.5M149.9 82.6v25.4h15.2"/>
<path d="M266.7 97.8h40.6M315 97.8h12.7M341.6 90.2v2.5M354.3 95.3v-2.6h-31.7v96.5h5.1M58.4 102.9h-2.5v1.2M68.6 102.9h3.8M80 102.9h85.1M118.1 105.4v3.8M118.1 116.8v3.9h-7.6M165.1 115.6h-20.3v31.7h-57.2M165.1 113h-22.9v21.6h-54.6M165.1 105.4h-52.1v12.7h-2.5"/>
<path d="M165.1 118.1h-17.8v41.9h-59.7M266.7 102.9h31.7v20.3h8.9M266.7 115.6h19v71.1M266.7 110.5h24.1v50.8M266.7 113h21.6v61M266.7 100.3h34.3M266.7 108h26.7v40.6M266.7 105.4h29.2M315 110.5h12.7M322.6 113h5.1M322.6 100.3h5.1M325.1 115.6h2.6"/>
<path d="M327.7 102.9h-2.6v91.4M66 134.6h-2.5v41.9M76.2 134.6h3.8M113 120.7v1.2M165.1 120.7h-15.2v52h-62.3M215.9 128.3v2.5M315 135.9h12.7M315 123.2h12.7M322.6 138.4h5.1M322.6 125.7h5.1M325.1 128.3h2.6M63.5 147.3h2.5"/>
<path d="M76.2 147.3h3.8M188 154.9v1.3M307.3 148.6h-81.2v44.4M315 148.6h12.7M322.6 151.1h5.1M325.1 153.7h2.6M325.1 141h2.6M63.5 172.7h2.5M63.5 160h2.5M76.2 172.7h3.8M76.2 160h3.8M188 166.4v1.2"/>
<path d="M203.2 161.3h104.1M241.3 161.3v31.7M307.3 174h-50.8v19M315 161.3h12.7M315 174h12.7M322.6 163.8h5.1M322.6 176.5h5.1M325.1 179.1h2.6M325.1 166.4h2.6M307.3 186.7h-35.5v6.3M315 186.7h12.7M325.1 191.8h2.6"/>
<path d="M226.1 200.7v2.5M241.3 200.7v2.5M256.5 200.7v2.5M271.8 200.7v2.5"/>
</g>
<path d="M73.1 60.4l1.2 1.2M74.3 60.4l-1.2 1.2M75.6 60.4l1.2 1.2M76.8 60.4l-1.2 1.2M95.9 60.4l1.2 1.2M97.1 60.4l-1.2 1.2M98.5 60.4l1.2 1.2M99.7 60.4l-1.2 1.2M341 60.4l1.2 1.2M342.2 60.4l-1.2 1.2" fill="none" stroke="#000084" stroke-width=".2"/>
<g fill="#009600" stroke="#009600" stroke-width=".2">
<circle cx="63.5" cy="160" r=".46"/>
<circle cx="63.5" cy="172.7" r=".46"/>
<circle cx="63.5" cy="147.3" r=".46"/>
<circle cx="118.1" cy="105.4" r=".46"/>
<circle cx="132.1" cy="62.2" r=".46"/>
<circle cx="185.4" cy="62.2" r=".46"/>
<circle cx="215.9" cy="62.2" r=".46"/>
<circle cx="132.1" cy="76.2" r=".46"/>
<circle cx="199.4" cy="62.2" r=".46"/>
<circle cx="149.9" cy="62.2" r=".46"/>
<circle cx="104.1" cy="62.2" r=".46"/>
<circle cx="113" cy="120.7" r=".46"/>
<circle cx="241.3" cy="161.3" r=".46"/>
<circle cx="86.4" cy="62.2" r=".46"/>
<circle cx="63.5" cy="45.7" r=".46"/>
<circle cx="91.4" cy="62.2" r=".46"/>
<circle cx="276.9" cy="47" r=".46"/>
<circle cx="276.9" cy="57.2" r=".46"/>
<circle cx="271.8" cy="102.9" r=".46"/>
<circle cx="298.4" cy="97.8" r=".46"/>
<circle cx="322.6" cy="163.8" r=".46"/>
<circle cx="322.6" cy="176.5" r=".46"/>
<circle cx="290.8" cy="161.3" r=".46"/>
<circle cx="288.3" cy="174" r=".46"/>
<circle cx="285.7" cy="186.7" r=".46"/>
<circle cx="325.1" cy="191.8" r=".46"/>
<circle cx="325.1" cy="153.7" r=".46"/>
<circle cx="325.1" cy="166.4" r=".46"/>
<circle cx="325.1" cy="179.1" r=".46"/>
<circle cx="295.9" cy="105.4" r=".46"/>
<circle cx="322.6" cy="113" r=".46"/>
<circle cx="322.6" cy="100.3" r=".46"/>
<circle cx="341.6" cy="92.7" r=".46"/>
<circle cx="325.1" cy="115.6" r=".46"/>
<circle cx="322.6" cy="125.7" r=".46"/>
<circle cx="301" cy="100.3" r=".46"/>
<circle cx="293.4" cy="148.6" r=".46"/>
<circle cx="303.5" cy="52.1" r=".46"/>
<circle cx="325.1" cy="141" r=".46"/>
<circle cx="322.6" cy="151.1" r=".46"/>
<circle cx="322.6" cy="138.4" r=".46"/>
<circle cx="325.1" cy="128.3" r=".46"/>
</g>
<g font-size="2.8" fill="#840000">
<text x="343.4" y="254.1">mirobo.tech</text>
<text x="362.8" y="254.1">UBMP4</text>
</g>
<g font-size="2.1" fill="#840000">
<text x="256.9" y="55.8" transform="rotate(-90 256.9 55.8)">DEMOD</text>
<text x="371.8" y="239.3">USB-Based</text>
<text x="386.1" y="239.3">Beginner</text>
<text x="371.8" y="242.3">Multifunction</text>
<text x="371.8" y="245.3">UBMP4</text>
<text x="380.7" y="245.3">is</text>
<text x="383.9" y="245.3">Open</text>
<text x="387.6" y="242.3">Project</text>
<text x="390.7" y="245.3">Hardware</text>
<text x="371.8" y="248.3">Schematic:</text>
<text x="385.3" y="248.3">CC-BY</text>
<text x="394.2" y="248.3">4.0</text>
<text x="343.8" y="262.4">Size:</text>
<text x="343.8" y="258.4">File:</text>
<text x="349.8" y="258.4">UBMP430.kicad_sch</text>
<text x="350.4" y="262.4">B</text>
<text x="367.8" y="262.4">Date:</text>
<text x="374.7" y="262.4">2023-04-26</text>
<text x="397.8" y="258.6">Rev:</text>
<text x="397.8" y="262.4">Page:</text>
<text x="404" y="258.6">3</text>
<text x="405.2" y="262.4">1/1</text>
<text x="343.8" y="266.4">KiCad</text>
<text x="351.5" y="266.4">E.D.A.</text>
<text x="360.2" y="266.4">kicad</text>
<text x="367.3" y="266.4">7.0.2-0</text>
<text x="397.8" y="266.4">Sheet:</text>
</g>
<g font-size="1.8" fill="#840000">
<text x="35" y="11.8">1</text>
<text x="85" y="11.8">2</text>
<text x="135" y="11.8">3</text>
<text x="185" y="11.8">4</text>
<text x="235" y="11.8">5</text>
<text x="285" y="11.8">6</text>
<text x="335" y="11.8">7</text>
<text x="385" y="11.8">8</text>
<text x="10.4" y="35.8">A</text>
<text x="420.2" y="35.8">A</text>
<text x="10.3" y="85.8">B</text>
<text x="420.1" y="85.8">B</text>
<text x="10.3" y="135.8">C</text>
<text x="420.1" y="135.8">C</text>
<text x="10.3" y="185.8">D</text>
<text x="420.1" y="185.8">D</text>
<text x="10.4" y="235.8">E</text>
<text x="420.2" y="235.8">E</text>
<text x="35" y="269.2">1</text>
<text x="85" y="269.2">2</text>
<text x="135" y="269.2">3</text>
<text x="185" y="269.2">4</text>
<text x="235" y="269.2">5</text>
<text x="285" y="269.2">6</text>
<text x="335" y="269.2">7</text>
<text x="385" y="269.2">8</text>
</g>
<g font-size="1.8" fill="#006464">
<text x="58" y="41.6">C4</text>
<text x="72.1" y="38.9">SHIELD</text>
<text x="275.2" y="40.9">+5V</text>
<text x="301.9" y="37.1">+5V</text>
<text x="357.8" y="40.9">+5V</text>
<text x="50.5" y="43.9">10nF(opt.)</text>
<text x="72.1" y="46.5">GND</text>
<text x="263.9" y="47.8">Vs</text>
<text x="305.3" y="45.4">R20</text>
<text x="305.3" y="47.7">4k7</text>
<text x="61.6" y="53.5">GND</text>
<text x="107.4" y="48.1">J1</text>
<text x="107.4" y="50.4">USB2</text>
<text x="113.6" y="50.4">TYPE-C</text>
<text x="242.5" y="51.6">U2</text>
<text x="262.4" y="52.9">OUT</text>
<text x="279.8" y="51.7">C5</text>
<text x="344.7" y="52.2">~{MCLR}/VPP</text>
<text x="360.2" y="52.5" transform="rotate(-90 360.2 52.5)">VDD</text>
<text x="74.5" y="54.9" transform="rotate(-90 74.5 54.9)">SBU2</text>
<text x="77" y="54.9" transform="rotate(-90 77 54.9)">SBU1</text>
<text x="84.6" y="54.9" transform="rotate(-90 84.6 54.9)">D+</text>
<text x="87.2" y="54.9" transform="rotate(-90 87.2 54.9)">D+</text>
<text x="89.7" y="54.9" transform="rotate(-90 89.7 54.9)">D-</text>
<text x="92.3" y="54.9" transform="rotate(-90 92.3 54.9)">D-</text>
<text x="97.3" y="54.9" transform="rotate(-90 97.3 54.9)">CC2</text>
<text x="99.9" y="54.9" transform="rotate(-90 99.9 54.9)">CC1</text>
<text x="105" y="54.9" transform="rotate(-90 105 54.9)">VBUS</text>
<text x="117.1" y="58.4">100Z</text>
<text x="121.3" y="56.1">FB1</text>
<text x="123.1" y="58.4">Ferrite</text>
<text x="145.1" y="57.4">PWR_FLAG</text>
<text x="214.3" y="56.1">+5V</text>
<text x="234.6" y="54.2">TSOP38238</text>
<text x="262.2" y="58">GND</text>
<text x="279.8" y="54">100nF</text>
<text x="305.8" y="59.3">Q1</text>
<text x="344.7" y="56.7">PGD/ICSPDAT</text>
<text x="344.7" y="59.2">PGC/ICSPCLK</text>
<text x="362.7" y="55.5">H9</text>
<text x="362.7" y="57.8">ICSP</text>
<text x="275" y="63.6">GND</text>
<text x="305.8" y="61.7">TEPT4400</text>
<text x="344.7" y="61.8">PGM/LVP</text>
<text x="360.2" y="63" transform="rotate(-90 360.2 63)">VSS</text>
<text x="99.4" y="68.7">PWR_FLAG</text>
<text x="134.8" y="69.5">BT1</text>
<text x="134.8" y="71.8">Battery</text>
<text x="151.6" y="69.5">R2</text>
<text x="151.6" y="71.8">470</text>
<text x="188.4" y="68.2">C1</text>
<text x="188.4" y="70.5">1uF</text>
<text x="202.3" y="68.2">C2</text>
<text x="202.3" y="70.5">100nF</text>
<text x="301.7" y="71.3">GND</text>
<text x="357.5" y="71.3">GND</text>
<text x="98.3" y="77.1">R24</text>
<text x="108.5" y="77.1">R23</text>
<text x="171.8" y="73.3">C3</text>
<text x="171.8" y="75.6">470nF</text>
<text x="183.5" y="77.6">GND</text>
<text x="197.5" y="77.6">GND</text>
<text x="98.3" y="79.4">5k1</text>
<text x="108.5" y="79.4">5k1</text>
<text x="119.7" y="82.7">PWR_FLAG GND</text>
<text x="152.9" y="78.6">D1</text>
<text x="152.9" y="80.9">RUN</text>
<text x="167" y="82.7">GND</text>
<text x="94.6" y="89">GND</text>
<text x="104.8" y="89">GND</text>
<text x="177.7" y="87.2">U1</text>
<text x="184.2" y="87.2">PIC16F1459-IP</text>
<text x="340" y="86.6">+5V</text>
<text x="169.9" y="93.5">Vusb3v3</text>
<text x="216.7" y="93.7" transform="rotate(-90 216.7 93.7)">VDD</text>
<text x="309.2" y="93.4">R11</text>
<text x="309.3" y="95.7">100</text>
<text x="60.9" y="98.8">PROG</text>
<text x="61.5" y="96.5">SW1</text>
<text x="74.3" y="100.7">100</text>
<text x="74.9" y="98.4">R1</text>
<text x="169.9" y="101.2">RA1/D-/ICSPCLK</text>
<text x="169.9" y="98.6">RA0/D+/ICSPDAT</text>
<text x="220.7" y="101.8">ICSPCLK/~{CWGFLT}/C2IN-/C1IN-/AN5/RC1</text>
<text x="222.8" y="98.6">ICSPDAT/C2IN+/C1IN+/Vref+/AN4/RC0</text>
<text x="333.5" y="100.5">H1</text>
<text x="357.3" y="98.7">C6</text>
<text x="357.3" y="101">47uf(opt.)</text>
<text x="169.9" y="106.2">RA4/AN3/SOSCO/T1G/OSC2/CLKOUT/CLKR</text>
<text x="169.9" y="104.3">RA3/T1G/~{SS}/~{MCLR}/Vpp</text>
<text x="220" y="106.2">CLKR/C1IN3-/C2IN3-/DACOUT2/AN7/RC3</text>
<text x="226.2" y="103.7">C2IN2-/C1IN2-/DACOUT1/AN6/RC2</text>
<text x="309.2" y="106.1">R12</text>
<text x="333.5" y="102.9">Conn_01x03_Male</text>
<text x="54" y="109.4">GND</text>
<text x="99.9" y="113.2">Piezo</text>
<text x="104.5" y="110.9">LS1</text>
<text x="106.2" y="113.2">Beeper</text>
<text x="120" y="112.6">R19</text>
<text x="169.9" y="113.9">RB4/AN10/SDA/SDI</text>
<text x="169.9" y="108.8">RA5/SOSCI/T1CKI/OSC1/CLKIN</text>
<text x="235.3" y="108.8">CWG1B/C1OUT/C2OUT/RC4</text>
<text x="237" y="111.3">PWM1/CWG1A/T0CKI/RC5</text>
<text x="309.3" y="108.4">100</text>
<text x="333.5" y="113.2">H2</text>
<text x="352.5" y="108.1">GND</text>
<text x="120.1" y="115.1">1k0</text>
<text x="169.9" y="118.9">RB6/SCL/SCK</text>
<text x="169.9" y="116.4">RB5/AN11/RX/DX</text>
<text x="242.6" y="114.5">~{SS}/PWM2/AN8/RC6</text>
<text x="247.9" y="116.4">SDO/AN9/RC7</text>
<text x="309.2" y="118.8">R13</text>
<text x="333.5" y="115.6">Conn_01x03_Male</text>
<text x="169.9" y="121.5">RB7/TX/CK</text>
<text x="216.7" y="123.4" transform="rotate(-90 216.7 123.4)">VSS</text>
<text x="309.3" y="121.1">100</text>
<text x="333.5" y="125.9">H3</text>
<text x="66.9" y="130.5">SW_Push</text>
<text x="69.1" y="128.2">SW2</text>
<text x="82.5" y="130.2">R3</text>
<text x="111.2" y="127.1">GND</text>
<text x="309.2" y="131.5">R14</text>
<text x="333.5" y="128.3">Conn_01x03_Male</text>
<text x="81.9" y="132.5">100</text>
<text x="186.3" y="136.1">+5V</text>
<text x="214" y="136">GND</text>
<text x="309.3" y="133.8">100</text>
<text x="66.9" y="143.2">SW_Push</text>
<text x="69.1" y="140.9">SW3</text>
<text x="82.5" y="142.9">R4</text>
<text x="189.7" y="143.2">R22</text>
<text x="333.5" y="138.6">H4</text>
<text x="333.5" y="141">Conn_01x03_Male</text>
<text x="81.9" y="145.2">100</text>
<text x="189.7" y="145.5">100</text>
<text x="309.2" y="144.2">R15</text>
<text x="309.3" y="146.5">100</text>
<text x="66.9" y="155.9">SW_Push</text>
<text x="69.1" y="153.6">SW4</text>
<text x="82.5" y="155.6">R5</text>
<text x="171.5" y="153.2">OED-EL-1L2</text>
<text x="181.6" y="150.7">D6</text>
<text x="333.5" y="151.3">H5</text>
<text x="333.5" y="153.7">Conn_01x03_Male</text>
<text x="81.9" y="157.9">100</text>
<text x="183" y="160.9">Q2</text>
<text x="197.5" y="156.9">R21</text>
<text x="197.6" y="159.2">1k0</text>
<text x="309.2" y="156.9">R16</text>
<text x="309.3" y="159.2">100</text>
<text x="69.1" y="166.3">SW5</text>
<text x="178.1" y="163.3">2N3904</text>
<text x="333.5" y="164">H6</text>
<text x="333.5" y="166.4">Conn_01x03_Male</text>
<text x="66.9" y="168.6">SW_Push</text>
<text x="81.9" y="170.6">100</text>
<text x="82.5" y="168.3">R6</text>
<text x="186.1" y="172.9">GND</text>
<text x="309.2" y="169.6">R17</text>
<text x="309.3" y="171.9">100</text>
<text x="333.5" y="176.7">H7</text>
<text x="333.5" y="179.1">Conn_01x03_Male</text>
<text x="61.6" y="181.7">GND</text>
<text x="309.2" y="182.3">R18</text>
<text x="309.3" y="184.6">100</text>
<text x="333.5" y="189.4">H8</text>
<text x="333.5" y="191.8">Conn_01x03_Male</text>
<text x="227.8" y="196.5">R7</text>
<text x="243.1" y="196.5">R8</text>
<text x="258.3" y="196.5">R9</text>
<text x="273.6" y="196.5">R10</text>
<text x="227.8" y="198.8">470</text>
<text x="243.1" y="198.8">470</text>
<text x="258.3" y="198.8">470</text>
<text x="273.6" y="198.8">470</text>
<text x="323.2" y="199.5">GND</text>
<text x="229.1" y="206.8">D2</text>
<text x="229.1" y="209.2">LED</text>
<text x="244.3" y="206.8">D3</text>
<text x="244.3" y="209.2">LED</text>
<text x="259.5" y="206.8">D4</text>
<text x="259.5" y="209.2">LED</text>
<text x="274.8" y="206.8">D5</text>
<text x="274.8" y="209.2">LED</text>
<text x="224.2" y="216">GND</text>
<text x="239.4" y="216">GND</text>
<text x="254.7" y="216">GND</text>
<text x="269.9" y="216">GND</text>
<text x="228.6" y="257.5">MH1</text>
<text x="248.9" y="257.5">MH2</text>
<text x="269.2" y="257.5">MH3</text>
<text x="289.6" y="257.5">MH4</text>
<text x="228.6" y="259.8">MountingHole</text>
<text x="248.9" y="259.8">MountingHole</text>
<text x="269.2" y="259.8">MountingHole</text>
<text x="289.6" y="259.8">MountingHole</text>
</g>
<g font-size="1.8" fill="#a90000">
<text x="67.3" y="37.8">S1</text>
<text x="67.4" y="45.5">A1</text>
<text x="267.3" y="46.7">3</text>
<text x="359.2" y="47.7" transform="rotate(-90 359.2 47.7)">2</text>
<text x="267.3" y="51.8">1</text>
<text x="342.2" y="50.5">1</text>
<text x="73.4" y="59.7" transform="rotate(-90 73.4 59.7)">B8</text>
<text x="75.9" y="59.6" transform="rotate(-90 75.9 59.6)">A8</text>
<text x="83.6" y="59.7" transform="rotate(-90 83.6 59.7)">B6</text>
<text x="86.1" y="59.6" transform="rotate(-90 86.1 59.6)">A6</text>
<text x="88.6" y="59.7" transform="rotate(-90 88.6 59.7)">B7</text>
<text x="91.2" y="59.6" transform="rotate(-90 91.2 59.6)">A7</text>
<text x="96.3" y="59.7" transform="rotate(-90 96.3 59.7)">B5</text>
<text x="98.8" y="59.6" transform="rotate(-90 98.8 59.6)">A5</text>
<text x="103.9" y="59.6" transform="rotate(-90 103.9 59.6)">A4</text>
<text x="267.3" y="56.9">2</text>
<text x="305.4" y="56.5" transform="rotate(-90 305.4 56.5)">1</text>
<text x="342.2" y="55.6">4</text>
<text x="342.2" y="58.2">5</text>
<text x="305.4" y="64.2" transform="rotate(-90 305.4 64.2)">2</text>
<text x="342.2" y="60.7">6</text>
<text x="359.2" y="65.4" transform="rotate(-90 359.2 65.4)">3</text>
<text x="215.6" y="87.7" transform="rotate(-90 215.6 87.7)">1</text>
<text x="165.7" y="92.5">17</text>
<text x="165.7" y="100.1">18</text>
<text x="165.7" y="97.5">19</text>
<text x="263.5" y="100.1">15</text>
<text x="263.5" y="97.5">16</text>
<text x="328.9" y="97.5">1</text>
<text x="328.9" y="100.1">2</text>
<text x="166.3" y="107.7">2</text>
<text x="166.3" y="105.2">3</text>
<text x="166.3" y="102.6">4</text>
<text x="263.5" y="102.6">14</text>
<text x="264.1" y="107.7">6</text>
<text x="264.1" y="105.2">7</text>
<text x="328.9" y="102.6">3</text>
<text x="165.7" y="112.8">13</text>
<text x="264.1" y="110.2">5</text>
<text x="264.1" y="112.8">8</text>
<text x="328.9" y="110.2">1</text>
<text x="328.9" y="112.8">2</text>
<text x="165.7" y="117.9">11</text>
<text x="165.7" y="115.3">12</text>
<text x="264.1" y="115.3">9</text>
<text x="328.9" y="115.3">3</text>
<text x="108.6" y="120">1</text>
<text x="108.6" y="122.6">2</text>
<text x="165.7" y="120.4">10</text>
<text x="328.9" y="122.9">1</text>
<text x="328.9" y="125.5">2</text>
<text x="215.6" y="127.6" transform="rotate(-90 215.6 127.6)">20</text>
<text x="328.9" y="128">3</text>
<text x="328.9" y="135.6">1</text>
<text x="328.9" y="138.2">2</text>
<text x="328.9" y="140.7">3</text>
<text x="328.9" y="148.3">1</text>
<text x="328.9" y="150.9">2</text>
<text x="328.9" y="153.4">3</text>
<text x="189.9" y="158.1" transform="rotate(-90 189.9 158.1)">3</text>
<text x="328.9" y="161">1</text>
<text x="189.9" y="165.8" transform="rotate(-90 189.9 165.8)">1</text>
<text x="192.1" y="163.2">2</text>
<text x="328.9" y="163.6">2</text>
<text x="328.9" y="166.1">3</text>
<text x="328.9" y="173.7">1</text>
<text x="328.9" y="176.3">2</text>
<text x="328.9" y="178.8">3</text>
<text x="328.9" y="186.4">1</text>
<text x="328.9" y="189">2</text>
<text x="328.9" y="191.5">3</text>
</g>
<g font-size="1.8" fill="#0000c2">
<text x="248.9" y="38.6">Optional</text>
<text x="248.9" y="40.6">Demodulator</text>
<text x="257.9" y="38.6">IR Receiver/</text>
<text x="341.6" y="37.3">Optional</text>
<text x="341.6" y="39.4">ICSP</text>
<text x="347.1" y="39.4">Header</text>
<text x="350.6" y="37.3">PICkit</text>
<text x="308.6" y="49.7">Optional</text>
<text x="308.6" y="51.8">Ambient</text>
<text x="308.6" y="53.8">Sensor</text>
<text x="316.1" y="53.8">or</text>
<text x="317.2" y="51.8">Light</text>
<text x="319.1" y="53.8">IR</text>
<text x="308.6" y="55.9">Phototransistor</text>
<text x="177.8" y="176.5">Optional</text>
<text x="186.8" y="176.5">IR transmitter</text>
<text x="339.1" y="197.3">Optional</text>
<text x="348.1" y="197.3">External</text>
<text x="339.1" y="199.4">Expansion</text>
<text x="349.7" y="199.4">Headers</text>
<text x="223.5" y="236.1">Notes:</text>
<text x="223.5" y="238.2">C4</text>
<text x="227.1" y="238.2">is</text>
<text x="229.8" y="238.2">not</text>
<text x="233.9" y="238.2">required</text>
<text x="242.8" y="238.2">except</text>
<text x="250.1" y="238.2">in</text>
<text x="252.9" y="238.2">unusual</text>
<text x="261.5" y="238.2">circumstances.</text>
<text x="223.5" y="240.2">Headers</text>
<text x="223.5" y="242.3">required</text>
<text x="223.5" y="244.3">for</text>
<text x="227.3" y="244.3">details.</text>
<text x="232.2" y="240.2">H1-H8</text>
<text x="232.4" y="242.3">for</text>
<text x="235.4" y="244.3">PICkit</text>
<text x="236.2" y="242.3">basic</text>
<text x="240" y="240.2">and</text>
<text x="242" y="244.3">ICSP</text>
<text x="242.3" y="242.3">operation.</text>
<text x="244.5" y="240.2">all</text>
<text x="247.4" y="244.3">header</text>
<text x="248.1" y="240.2">optional</text>
<text x="252.9" y="242.3">See</text>
<text x="254.9" y="244.3">H9</text>
<text x="256.9" y="240.2">components</text>
<text x="257.4" y="242.3">mirobo.tech/ubmp4</text>
<text x="258.6" y="244.3">is</text>
<text x="261.3" y="244.3">required</text>
<text x="269.4" y="240.2">are</text>
<text x="270.2" y="244.3">for</text>
<text x="273.5" y="240.2">not</text>
<text x="223.5" y="246.4">programming</text>
<text x="237.1" y="246.4">if</text>
<text x="239.5" y="246.4">the</text>
<text x="243.6" y="246.4">bootloader</text>
<text x="254.8" y="246.4">is</text>
<text x="257.5" y="246.4">not</text>
<text x="261.7" y="246.4">used.</text>
</g>
<g font-size="1.8" fill="#0f0f0f">
<text x="334" y="50.5">Vpp</text>
<text x="86.4" y="65.8">D+</text>
<text x="91.4" y="65.8">D-</text>
<text x="137.2" y="62">5V</text>
<text x="154.9" y="102.6">Vpp</text>
</g>
</svg>
